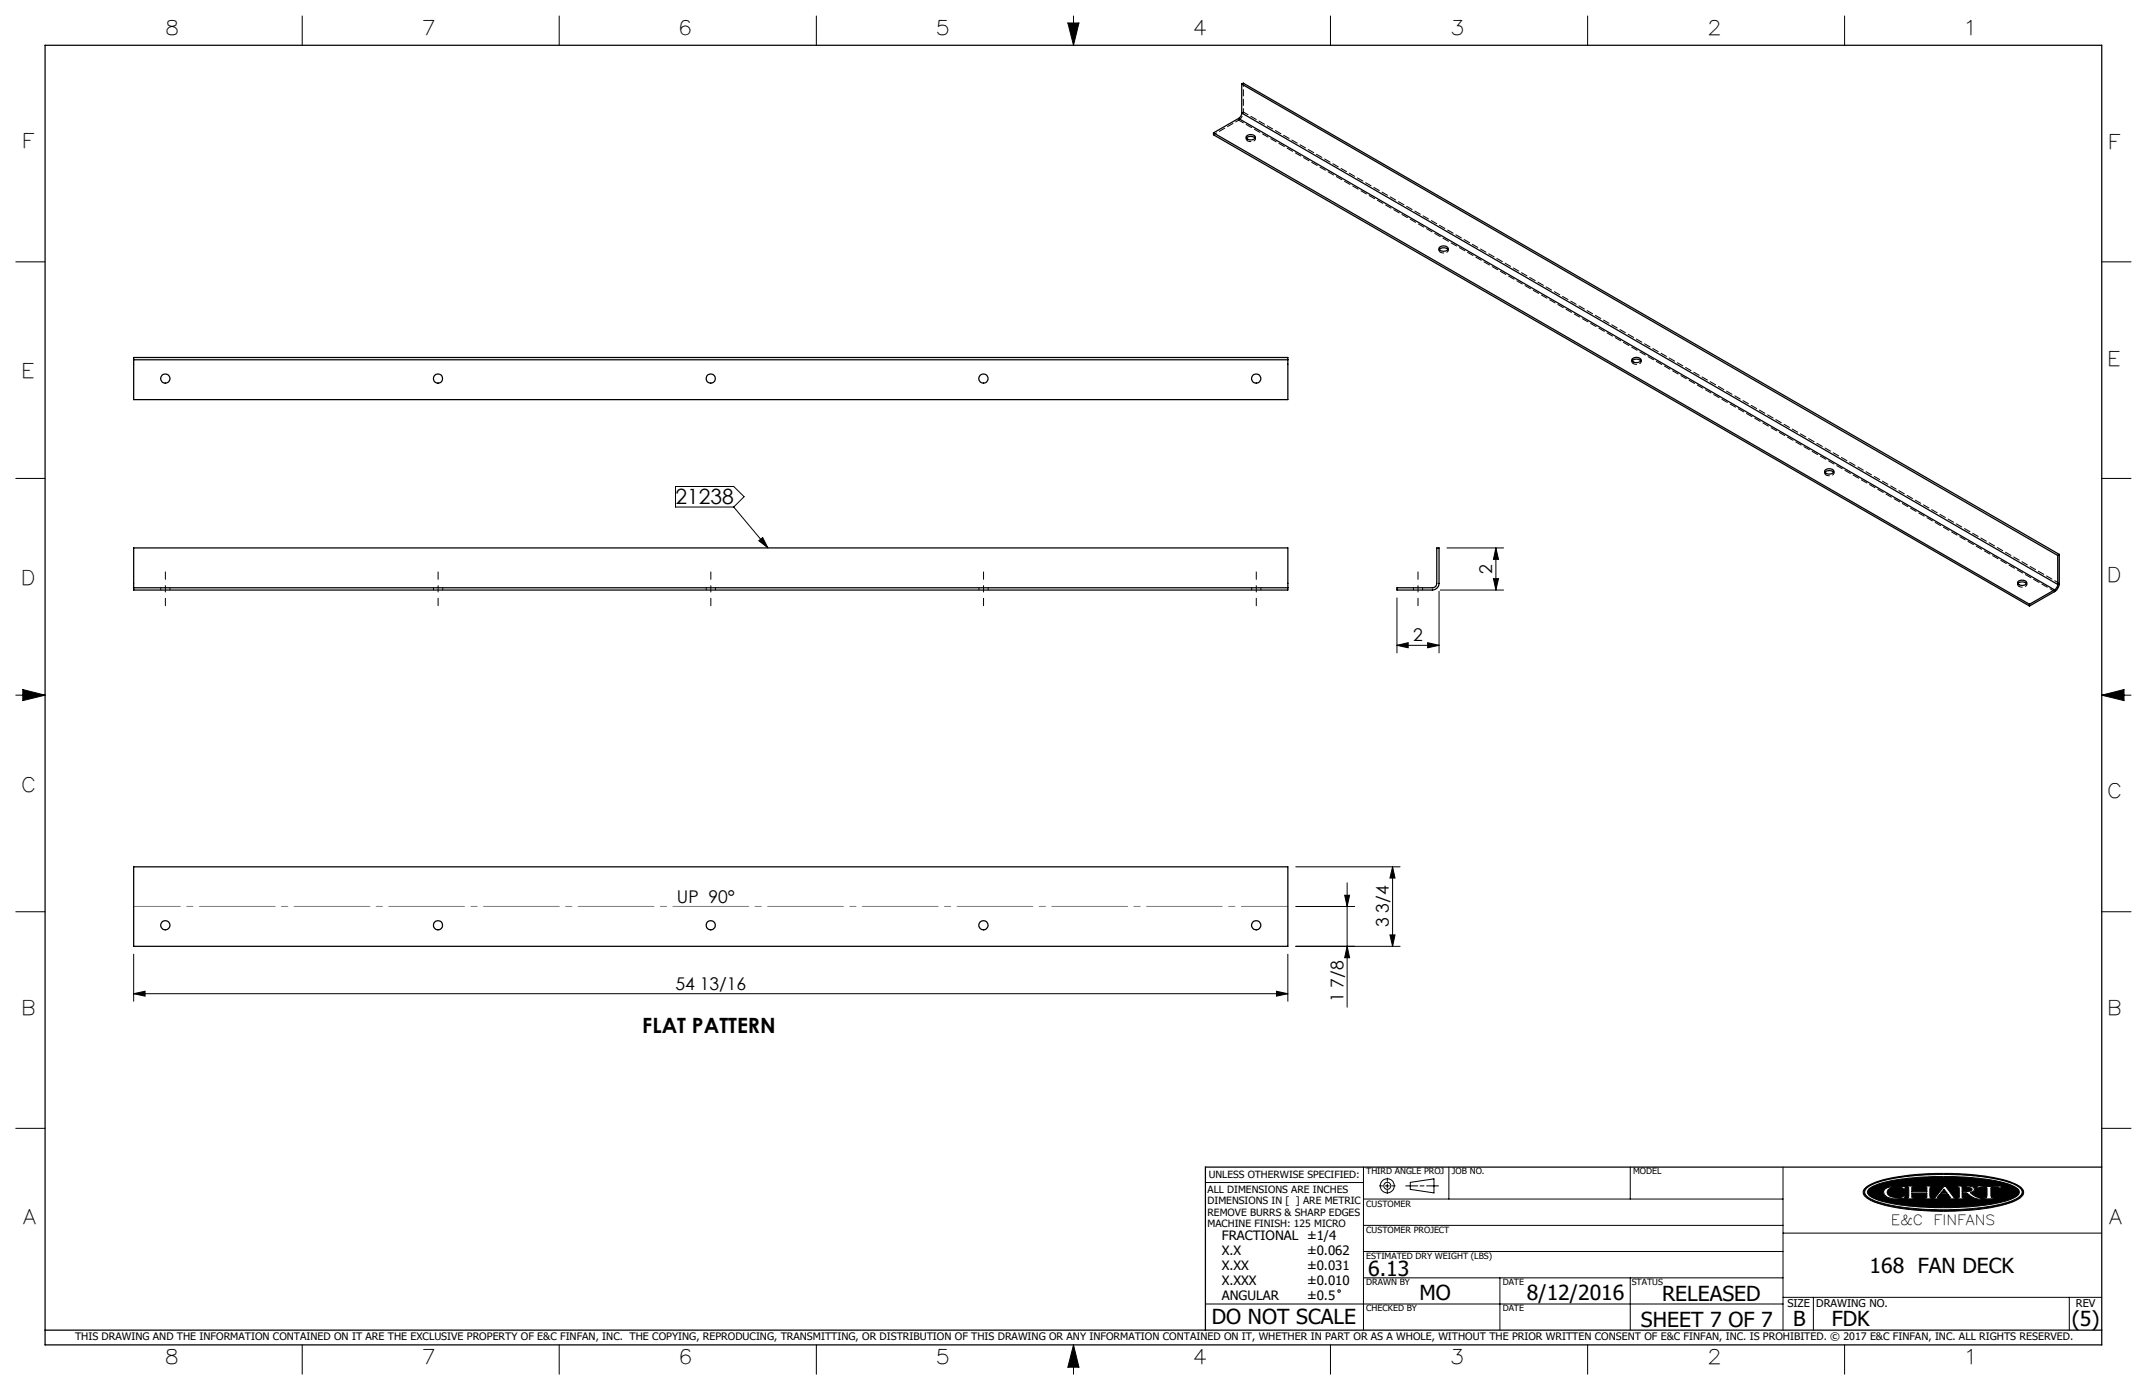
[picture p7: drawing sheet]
<svg xmlns="http://www.w3.org/2000/svg" width="432mm" height="279mm" viewBox="0 0 432 279" stroke-linecap="round" stroke-linejoin="round" font-family="sans-serif">
<g fill="none" stroke="#000" stroke-width=".2">
<path d="M60.8 3.2v5.9M112.5 3.2v5.9M164.2 3.2v5.9M214.8 4.6h2.2l-1.1 4.5zM215.9 3.2v5.9M267.6 3.2v5.9M319.3 3.2v5.9M371 3.2v5.9M3.2 52.6h5.9M422.7 52.6h5.9M3.2 96.2h5.9M135.9 97.8h11.7l2 2-2 2.1h-11.7z"/>
<path d="M422.7 96.2h5.9M147.6 101.9l6.8 8.2M152.6 108.7l.8-.6 1 2zM289.4 118.9v12.3M289.7 118.6h12.7M291 110.1h11.4M300.4 116.3h1l-.6 2.3zM300.8 110.1l.6 2.3h-1zM300.8 110.1v8.5M3.2 139.7h5.9M4.6 138.6l4.5 1.1-4.5 1.1zM281 129.7l2.2-.5v1z"/>
<path d="M281 120.2v11M281 129.7h8.4M287.1 129.2l2.3 .5-2.3 .5zM422.7 139.7h5.9M422.7 139.7l4.5-1.1v2.2zM260.6 174.2h21M270.4 180h1l-.5 2.2zM270.9 177.4v25.1M280.1 174.2v16M280.1 174.2l.5 2.3h-1.1zM3.2 183.3h5.9M26.9 199.7l2.3-.5v1z"/>
<path d="M26.9 191.8v9.5M26.9 199.7h232.1M256.7 199.2l2.3 .5-2.3 .5zM259 191.8v9.5M260.6 182.2h11.9M270.9 190.2l.5 2.3h-1zM279.5 187.9h1.1l-.5 2.3zM281.6 190.2h-21M422.7 183.3h5.9M3.2 226.8h5.9M242.4 237.7h31.8M274.2 234.6v32.8"/>
<path d="M277.4 238.4h.7M278.6 238.4h.8M279 236.8v.7M279 238v.8M279 239.3v.6M279.9 238.4h.7M282.7 238.4h2.4M283.6 237.7l4.8-.7v2.8l-4.8-.7zM285.6 238.4h.8M286.9 238.4h2.4M291.4 234.6v6.4M327.9 234.6v6.4"/>
<path d="M358.6 234.6v32.8M375.3 238.7a16.2 16.2 0 0 1 7.4-2.3 55.4 55.4 0 0 1 21.3 1.1l1.9 .8a1.36 1.36 0 0 1 1.1 1.1 1.36 1.36 0 0 1-.7 1.4 23 23 0 0 1-9.9 2.4l-.5 .1a53.3 53.3 0 0 1-18.2-1.4 4.1 4.1 0 0 1-3-2 1.17 1.17 0 0 1 .6-1.2zM375.4 238.9a12.3 12.3 0 0 1 6-2.1 59.4 59.4 0 0 1 22.1 .7 4.5 4.5 0 0 1 3.1 1.9 1.36 1.36 0 0 1-.9 1.5 27.8 27.8 0 0 1-10.4 2.1l-1.1 .1a48.8 48.8 0 0 1-17.3-1.8l-1.5-.9a.94 .94 0 0 1 0-1.5zM375.8 239a15.4 15.4 0 0 1 7.6-2.1l3.6-.3 3.3-.1a44.5 44.5 0 0 1 14.2 1.7l.8 .4a1.03 1.03 0 0 1 .8 1 1.03 1.03 0 0 1-.8 1 25.5 25.5 0 0 1-9.5 2l-5 .1a43.6 43.6 0 0 1-13.5-1.6l-1.3-.8a.79 .79 0 0 1-.2-1.3zM379 239.1a5 5 0 0 1 3.5-.6h.7l-.2 .6-.5-.4a3.4 3.4 0 0 0-2.8 .4l-.2 .5 .2 .5a3.1 3.1 0 0 0 2.8 .5l.4-.3h.3l-.2 .5-.7 .1a3.6 3.6 0 0 1-3.3-.8l-.2-.6zM383.5 238.4h1.6v.2l-.6 .1v.8h3v-.8l-.5-.1v-.2h1.5v.2l-.3 .1-.1 .4 .1 1.5v.1l.3 .1v.2h-1.5v-.2h.4l.1-.2v-.8h-3v.8l.1 .2h.5v.2h-1.6v-.2l.3-.1 .1-.1v-1.5v-.4l-.4-.1zM391 239l.6 .9h-1.3zM391 238.4h.3l1.7 2.3 .5 .1v.2h-1.6v-.2l.4-.1-.5-.6h-1.7l-.5 .7h.6v.2h-1.5v-.2l.5-.1zM393.6 238.4h2.3l.9 .2 .3 .4-.2 .5-.7 .2 1.2 .9 1.1 .2v.2a4.2 4.2 0 0 1-2.9-1.1l-1-.1v.9l.6 .1v.2h-1.6v-.2h.3l.2-.2v-1.8l-.5-.2zM394.6 238.6h.9l.9 .2 .2 .3-.2 .3-1.8 .1zM397.9 238.3l1 .2 3.7-.1-.3 .5h-.2l-.1-.2h-1.6l.1 1.9 .6 .2v.2h-2.2v-.2l.7-.2v-1.8l-1.6-.1-.2 .2h-.3zM402.1 238.9h.1"/>
<path d="M422.7 226.8h5.9M274.2 256.9h84.4M274.2 251.6h84.4M274.2 246.3h84.4M274.2 241h84.4M301.7 256.9v10.5M327.9 256.9v10.5M358.6 247.9h64.1M60.8 270.3v5.9M112.5 270.3v5.9M164.2 270.3v5.9M215.9 270.3v5.9"/>
<path d="M215.9 270.3l1.1 4.5h-2.2zM242.4 262.1h116.2M267.6 270.3v5.9M319.3 270.3v5.9M358.6 260.8h64.1M364.7 260.8v6.6M371 270.3v5.9M416.2 260.8v6.6"/>
<circle cx="279" cy="238.4" r=".71"/>
<circle cx="279" cy="238.4" r="1.41"/>
<circle cx="269.3" cy="259.5" r=".25"/>
</g>
<path d="M285.2 115v6.8M33.3 121.8v-6.8M88.1 121.8v-6.8M143 121.8v-6.8M197.8 121.8v-6.8M252.7 121.8v-6.8" fill="none" stroke="#000" stroke-width=".2" stroke-dasharray="15.2 1.3 1.3 1.3" stroke-dashoffset="13.7"/>
<g fill="none" stroke="#000" stroke-width=".25">
<path d="M9.1 9.1h413.6v261.2h-413.6zM249.7 16.9l164.1 94.8M249.7 16.9l.3-.2 164.2 94.7M249.7 16.9v5.8M244.1 26.7l164.1 94.8M244.1 26.7v.4l164.1 94.7M249.1 23.8l-5 2.9M249.1 23.8l164.1 94.8M249.7 22.7a1.28 1.28 0 0 1-.6 1.1M249.7 22.7l164.1 94.8M250.7 27.8a1.23 1.23 0 0 1 1.7 0M250.8 27.3a1.14 1.14 0 0 1 1.7 .3 1.09 1.09 0 0 1-1.9 0z"/>
<path d="M289.5 50.2a1.23 1.23 0 0 1 1.7 0M289.5 49.7a1.12 1.12 0 0 1 1.8 .3 1.06 1.06 0 0 1-1.9 0zM26.9 72.3v8h232.1v-8M26.9 72.3v-.4h232.1v.4M26.9 72.3h232.1M328.3 72.5a1.23 1.23 0 0 1 1.7 0M328.3 72.1a1.15 1.15 0 0 1 1.7 .3 1.06 1.06 0 0 1-1.8 0zM367 94.9a1.23 1.23 0 0 1 1.8 0M367.1 94.5a1.14 1.14 0 0 1 1.7 .3 1.09 1.09 0 0 1-1.8 0zM26.9 118.1v-8h232.1v8M26.9 118.1v.5h232.1v-.5M26.9 118.1h232.1"/>
<path d="M281 118.1h7.1a.85 .85 0 0 0 .9-.8v-7.2h.4v7.2a1.39 1.39 0 0 1-1.3 1.3h-7.1zM405.8 117.3a1.28 1.28 0 0 1 1.8 0M405.9 116.9a1.12 1.12 0 0 1 1.7 .3 1.06 1.06 0 0 1-1.8 0zM413.2 118.9l-5 2.9M413.2 118.6l-5 2.9M413.2 118.6v.3M413.8 117.5l-.1 .6-.5 .5M413.8 111.7v5.8M414.2 117.3a2.11 2.11 0 0 1-1 1.6M414.2 111.4l-.4 .3M414.2 111.4v5.9M414.2 117.3l-.4 .2"/>
<path d="M408.2 121.5v.3M26.9 174.2h232.1v16h-232.1zM422.7 234.6h-180.3v32.8M9.1 267.4h413.6"/>
<circle cx="33.2" cy="76.1" r=".92"/>
<circle cx="88.1" cy="76.1" r=".93"/>
<circle cx="142.9" cy="76.1" r=".93"/>
<circle cx="197.8" cy="76.1" r=".92"/>
<circle cx="252.6" cy="76.1" r=".92"/>
<circle cx="33.2" cy="186" r=".92"/>
<circle cx="88.1" cy="186" r=".93"/>
<circle cx="142.9" cy="186" r=".93"/>
<circle cx="197.8" cy="186" r=".92"/>
<circle cx="252.6" cy="186" r=".92"/>
</g>
<g fill="#000">
<path d="M383.5 238.4v.2h.3l.1 .2v1.8l-.1 .1-.3 .1v.2h1.6v-.2h-.5l-.1-.2v-.8h3v.9l-.5 .1v.2h1.5v-.2l-.3-.1-.1-.2v-1.6l.1-.3h.3v-.2h-1.5v.2l.5 .1v.8h-3v-.8l.6-.1v-.2zM391 238.4l-1.8 2.3-.5 .1v.2h1.5v-.2h-.6l.5-.7h1.7l.5 .6-.4 .1v.2h1.6v-.2l-.5-.1-1.7-2.3zM393.6 238.4v.2l.5 .2v1.8l-.2 .2h-.3v.2h1.6v-.2l-.6-.1v-.9l1 .1a3.7 3.7 0 0 0 2.9 1.1v-.2a3.4 3.4 0 0 1-2.3-1.1 .68 .68 0 0 0 .8-.2 .68 .68 0 0 0 0-.8l-.7-.3zM397.9 238.3l-.4 .6h.3l.2-.2 1.6 .1v1.8l-.2 .2h-.5v.2h2.2v-.2h-.5l-.2-.3v-1.7l1.6-.1 .1 .2h.2l.3-.5-4 .1zM375.8 239a13.3 13.3 0 0 1 6.5-2l2.7-.3 3.8-.2 7.5 .2a24.3 24.3 0 0 1 9.1 2 1.01 1.01 0 0 1 .7 .9 1.01 1.01 0 0 1-.7 1 21.9 21.9 0 0 1-8.6 1.9l-3.9 .2h-4.1l-3.8-.2a21.2 21.2 0 0 1-8.8-2l-.4-.3-.2-.5zM379.1 239a1.04 1.04 0 0 0 .7 1.7 7 7 0 0 0 3.2 .1l.2-.5h-.3l-.5 .4a2.56 2.56 0 0 1-2.8-.8 1.28 1.28 0 0 1 1.4-1.3h.2a1.49 1.49 0 0 1 1.4 .2l.4 .3 .2-.6h-.6a4.7 4.7 0 0 0-3.5 .5zM375.3 238.7a17.5 17.5 0 0 1 7.8-2.4l5.1-.4h4.8a34.5 34.5 0 0 1 12.5 2.2l.4 .2a1.36 1.36 0 0 1 .9 2 9.1 9.1 0 0 1-5.1 2.2l-.4 .1a58.1 58.1 0 0 1-23.1-.6 5.6 5.6 0 0 1-3.4-1.9v-.8zM375.3 238.9a1.14 1.14 0 0 0 .6 1.9 24 24 0 0 0 9.3 2.1l4.6 .3 3.7-.1a33.7 33.7 0 0 0 11.9-2.1l.4-.2a1.19 1.19 0 0 0 .9-1.2 1.19 1.19 0 0 0-.9-1.1 21.6 21.6 0 0 0-8.8-2.1l-5.1-.3-4.7 .1a30.2 30.2 0 0 0-11.1 2.1z" fill-rule="evenodd"/>
<path d="M215.9 270.3l-1.1 4.5h2.2zM214.8 4.6h2.2l-1.1 4.5zM4.6 138.6l4.5 1.1-4.5 1.1zM422.7 139.7l4.5-1.1v2.2zM391 239l-.7 .9h1.3zM394.6 238.6v.9l1.7-.1a.38 .38 0 0 0 .3-.4 .38 .38 0 0 0-.5-.3z" fill-rule="evenodd"/>
</g>
<path d="M259 182.2h-232.1" fill="none" stroke="#808080" stroke-width=".2" stroke-dasharray="15.2 1.3 1.3 1.3" stroke-dashoffset="5.9"/>
<g fill="#000">
<path d="M152.6 108.7l.8-.6 1 2z"/>
<path d="M300.8 110.1l.6 2.3h-1zM300.4 116.3h1l-.6 2.3z"/>
<path d="M281 129.7l2.2-.5v1zM287.1 129.2l2.3 .5-2.3 .5z"/>
<path d="M256.7 199.2l2.3 .5-2.3 .5zM26.9 199.7l2.3-.5v1z"/>
<path d="M270.4 180h1l-.5 2.2zM270.9 190.2l.5 2.3h-1z"/>
<path d="M279.5 187.9h1.1l-.5 2.3zM280.1 174.2l.5 2.3h-1.1z"/>
</g>
<g fill="none" stroke="#000" stroke-width=".2" stroke-dasharray="1.3 .6">
<path d="M249.1 23.8v.4M249.8 22.7l.3-.2M250.6 27.6v.3M252.5 27.9v-.3M289.4 50v.3M291.3 50.3v-.3M328.2 72.3v.4M330.1 72.7v-.4M367 94.7v.4M368.8 95.1v-.4M32.3 118.1v.5M34.2 118.6v-.5"/>
<path d="M87.2 118.1v.5M89 118.6v-.5M142 118.1v.5M143.9 118.6v-.5M196.9 118.1v.5M198.7 118.6v-.5M251.7 118.1v.5M253.6 118.6v-.5M284.3 118.1v.5M286.1 118.6v-.5M405.8 117.1v.4M407.6 117.5v-.4"/>
</g>
<path d="M250.1 16.7v5.8M244.1 27.1l5-2.9M250.9 28.3a.96 .96 0 0 0 1.6-.5l-.1-.1M289.7 50.7a.96 .96 0 0 0 1.5-.5v-.1M328.5 73.1a.96 .96 0 0 0 1.5-.5v-.1M367.3 95.5a.96 .96 0 0 0 1.5-.5v-.1M406 117.9a.96 .96 0 0 0 1.6-.5v-.1" fill="none" stroke="#000" stroke-width=".2" stroke-dasharray="1.3 .6" stroke-dashoffset=".6"/>
<path d="M250.7 27.7v.4l.2 .2M289.5 50.1v.4l.2 .2M328.3 72.5l-.1 .3 .3 .3M367 94.9v.3l.3 .3M405.8 117.3v.3l.2 .3" fill="none" stroke="#000" stroke-width=".2" stroke-dasharray="1.3 .6" stroke-dashoffset=".3"/>
<path d="M250.1 22.5a2.08 2.08 0 0 1-1 1.7" fill="none" stroke="#000" stroke-width=".2" stroke-dasharray="1.3 .6" stroke-dashoffset="1"/>
<path d="M413.2 118.9l-164.1-94.7M414.2 117.3l-164.1-94.8" fill="none" stroke="#000" stroke-width=".2" stroke-dasharray="1.3 .6" stroke-dashoffset=".2"/>
<g font-size="4.2">
<text x="135.9" y="101.3">21238</text>
<text x="129.2" y="207.6">FLAT PATTERN</text>
<text x="275.2" y="256.5">6.13</text>
<text x="376" y="255.9">168 FAN DECK</text>
<text x="285.5" y="261.4">MO</text>
<text x="307.1" y="261.3">8/12/2016</text>
<text x="334.3" y="261.6">RELEASED</text>
<text x="243.7" y="266.1">DO NOT SCALE</text>
<text x="330" y="266.7">SHEET 7 OF 7</text>
<text x="360.6" y="266.5">B</text>
<text x="368.4" y="266.6">FDK</text>
<text x="416.7" y="266.5">(5)</text>
</g>
<g font-size="4">
<text x="33.6" y="7.1">8</text>
<text x="85.2" y="7.1">7</text>
<text x="137" y="7.1">6</text>
<text x="188.6" y="7.1">5</text>
<text x="240.3" y="7.1">4</text>
<text x="292.1" y="7.1">3</text>
<text x="343.8" y="7.1">2</text>
<text x="395.7" y="7.1">1</text>
<text x="4.9" y="29.8">F</text>
<text x="424.5" y="29.9">F</text>
<text x="4.8" y="76">E</text>
<text x="424.3" y="73.5">E</text>
<text x="4.7" y="117.7">D</text>
<text x="424.2" y="116.9">D</text>
<text x="4.7" y="159.3">C</text>
<text x="424.2" y="160.4">C</text>
<text x="4.8" y="204">B</text>
<text x="424.3" y="204">B</text>
<text x="4.8" y="246.1">A</text>
<text x="424.3" y="246">A</text>
<text x="33.6" y="274.3">8</text>
<text x="85.2" y="274.3">7</text>
<text x="137" y="274.3">6</text>
<text x="188.6" y="274.3">5</text>
<text x="240.3" y="274.3">4</text>
<text x="292.1" y="274.3">3</text>
<text x="343.8" y="274.3">2</text>
<text x="395.8" y="274.3">1</text>
</g>
<g font-size="3.5">
<text x="300.1" y="115.3" transform="rotate(-90 300.1 115.3)">2</text>
<text x="284.2" y="128.9">2</text>
<text x="136.2" y="181.4">UP 90°</text>
<text x="279.3" y="186.4" transform="rotate(-90 279.3 186.4)">3 3/4</text>
<text x="135.8" y="199">54 13/16</text>
<text x="270.2" y="201.5" transform="rotate(-90 270.2 201.5)">1 7/8</text>
</g>
<g font-size="2.8">
<text x="380.3" y="246.2">E&amp;C</text>
<text x="388.9" y="246.2">FINFANS</text>
</g>
<g font-size="2.6">
<text x="245.7" y="249.3">FRACTIONAL ±1/4</text>
<text x="245.7" y="252.3">X.X</text>
<text x="245.7" y="255.3">X.XX</text>
<text x="262.9" y="252.3">±0.062</text>
<text x="262.9" y="255.3">±0.031</text>
<text x="245.7" y="258.3">X.XXX</text>
<text x="245.7" y="261.3">ANGULAR</text>
<text x="262.9" y="258.3">±0.010</text>
<text x="262.9" y="261.3">±0.5</text>
</g>
<g font-size="2.2">
<text x="359.5" y="262.8">SIZE</text>
<text x="365.3" y="262.7">DRAWING NO.</text>
<text x="417.5" y="262.8">REV</text>
</g>
<text font-size="2.1" x="15.1" y="269.4">THIS DRAWING AND THE INFORMATION CONTAINED ON IT ARE THE EXCLUSIVE PROPERTY OF E&amp;C FINFAN, INC. THE COPYING, REPRODUCING, TRANSMITTING, OR DISTRIBUTION OF THIS DRAWING OR ANY INFORMATION CONTAINED ON IT, WHETHER IN PART OR AS A WHOLE, WITHOUT THE PRIOR WRITTEN CONSENT OF E&amp;C FINFAN, INC. IS PROHIBITED. © 2017 E&amp;C FINFAN, INC. ALL RIGHTS RESERVED.</text>
<g font-size="2">
<text x="242.9" y="239.8">ALL DIMENSIONS ARE INCHES</text>
<text x="243.1" y="236.8">UNLESS OTHERWISE SPECIFIED:</text>
<text x="242.9" y="242.1">DIMENSIONS IN [ ] ARE METRIC</text>
<text x="242.9" y="244.4">REMOVE BURRS &amp; SHARP EDGES</text>
<text x="242.9" y="246.7">MACHINE FINISH: 125 MICRO</text>
</g>
<g font-size="1.7">
<text x="274.8" y="236.1">THIRD ANGLE PROJ</text>
<text x="292" y="236.1">JOB NO.</text>
<text x="328.5" y="236.1">MODEL</text>
<text x="274.8" y="242.5">CUSTOMER</text>
<text x="274.8" y="247.8">CUSTOMER PROJECT</text>
<text x="274.8" y="253.1">ESTIMATED DRY WEIGHT (LBS)</text>
<text x="274.8" y="258.3">DRAWN BY</text>
<text x="274.8" y="263.6">CHECKED BY</text>
<text x="302.2" y="263.6">DATE</text>
<text x="302.2" y="258.3">DATE</text>
<text x="328.2" y="258.3">STATUS</text>
</g>
</svg>
